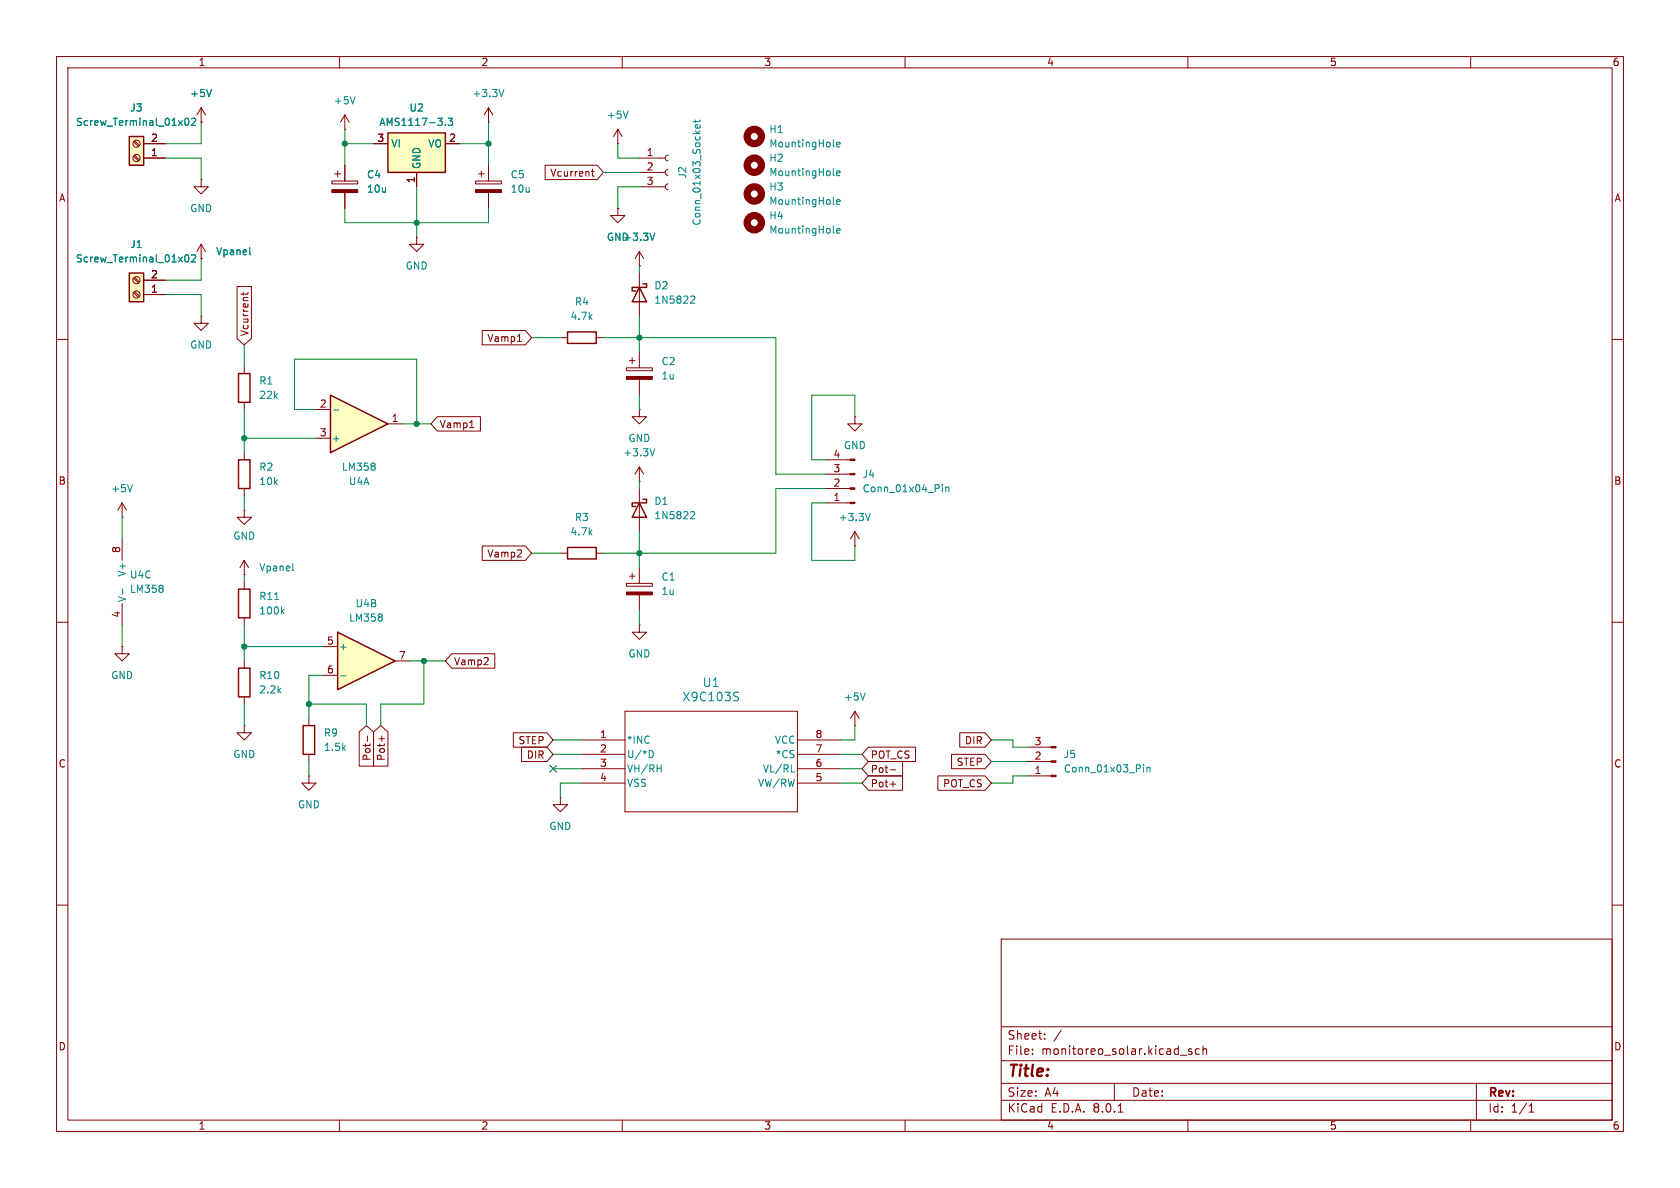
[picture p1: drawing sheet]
<svg xmlns="http://www.w3.org/2000/svg" width="297mm" height="210mm" viewBox="0 0 297 210" stroke-linecap="round" stroke-linejoin="round" font-family="sans-serif">
<path d="M0 0h297v210h-297z" fill="#fff" stroke="#fff" stroke-width=".18"/>
<g fill="none" stroke="#840000" stroke-width=".18">
<path d="M10 10h277v190h-277zM12 12h273v186h-273zM60 10v2M110 10v2M160 10v2M210 10v2M260 10v2M109.2 36.8v1.3h1.3l-1.3 1.3-1.3-1.3h1.3M109.2 36.8h.1M109.2 25.4h.1M109.2 22.9l-.7 1.2M109.2 22.9v2.5"/>
<path d="M109.2 22.9l.8 1.2M113 33h4.6M113 30.5h4.6M113 27.9h4.6M118.1 32.5l-.3 .2-.2 .3 .2 .4 .3 .1M118.1 30l-.3 .1-.2 .4 .2 .3 .3 .2M118.1 27.4l-.3 .2-.2 .3 .2 .4 .3 .1M10 60h2M99.1 59.7h1.2M105.4 59.7h1.3M113 47h.1M113 44.5l-.7 1.2"/>
<path d="M113 44.5v2.5M113 48.3v7.6M113 44.5l.8 1.2M285 60h2M151.1 73.7v1.2h1.3l-1.3 1.3-1.2-1.3h1.2M151.1 73.7h.1M43.2 99.1l-.8 1.2M43.2 99.1v2.5M43.2 99.1l.7 1.2M99.1 97.8h1.2M105.4 97.8h1.3M113 86.4v7.6"/>
<path d="M10 110h2M21.6 114.3v1.3h1.3l-1.3 1.2-1.3-1.2h1.3M21.6 114.3h.1M43.2 101.6h.1M43.2 102.9v1.2M43.2 109.2v1.3M43.2 116.8v1.3M110.7 103.1h4.6v.5h-4.6zM111.3 101.9h1M111.8 101.3v1.1M113 100.3v2.8M113 105.2v2.8"/>
<path d="M285 110h2M43.2 123.2v1.3M54.6 137.2v1.2h1.3l-1.3 1.3-1.3-1.3h1.3M54.6 137.2h.1M181.6 132.1h4.2M181.6 134.6h4.2M181.6 137.2h4.2M10 160h2M285 160h2M177 166h108v32h-108zM60 198v2M110 198v2"/>
<path d="M160 198v2M177 194.5h108M177 191.5h108M177 187.5h108M177 181.5h108M182.5 186.3v.1M182.5 185.5v.1M184.7 183.6v.1M184.7 182.8v.1M187.6 182.1l-1.3 2M197 191.5v3M197.7 196.6h.8"/>
<path d="M208.7 186.5h1.1M210 198v2M210.7 185.5l-.4-.1-.2 .2 .1 .2 .5 .2v.3h-.6M212 185.5l-.4-.1-.3 .3v.4l.2 .2h.5M212.7 185.5l.2-.1 .3 .1 .1 .9M212.7 184.9v1.5M260 198v2M261 191.5v6.5M270.3 196.6h.9M270.3 195.5l.4-.4v1.5"/>
</g>
<g fill="none" stroke="#008484" stroke-width=".18">
<path d="M111 19.6l-.4 1.3M122.9 21.2v.5M123.7 22.1l.1 .4-.2 .1h-.6v-.5l.2-.1 .1 .6M123.8 21.2l-.2 .3h-1.1M147.3 25.8l.2 .2M147.3 30.9l.2 .2M147.3 36l.2 .1M147.9 35.7l.6-.1v-.2l-.4-.1-.2 .2 .1 .6h.5M147.9 25.6l.6-.2v-.2l-.4-.1-.2 .2 .1 .6h.5M147.9 30.6l.6-.1v-.2l-.4-.1-.2 .2 .1 .6h.5M115.8 41.2l-.5 1.3M122.3 52.3l.4 .1 .1 .3-.8 .9h.8"/>
<path d="M147.3 41l.2 .2M147.9 40.8l.6-.1v-.3h-.4l-.2 .2 .1 .6h.5M51.8 99.6v1.1l.1 .2M122.3 90.4l.4 .1 .1 .3-.8 .9h.8M48.6 106h.7M49.9 108l.3 .5M50.2 107.7l-.4 .5M202.2 135.2v.1M202.2 135.6v.9M202.8 135.6v.9M202.8 135.7l.1-.1 .4 .1v.8"/>
</g>
<path d="M100.3 58.7h5.1v2h-5.1zM113 50.8l1.3 2.5h-2.5zM113.7 50.2h.6v.6h-2.5v.6h.6M100.3 96.8h5.1v2h-5.1zM113 88.9l1.3 2.5h-2.5zM113.7 88.3h.6v.6h-2.5v.6h.6M42.2 104.1h2v5.1h-2zM42.2 118.1h2v5.1h-2z" fill="none" stroke="#840000" stroke-width=".25"/>
<g fill="#840000" stroke="#840000" stroke-width=".18">
<path d="M185.8 132h.9v.2h-.9z"/>
<path d="M185.8 134.5h.9v.2h-.9z"/>
<path d="M185.8 137h.9v.3h-.9z"/>
<path d="M110.7 104.6h4.6v.6h-4.6z"/>
</g>
<g fill="none" stroke="#840000" stroke-width="1.3">
<circle cx="133.3" cy="39.4" r="1.27"/>
<circle cx="133.3" cy="29.2" r="1.27"/>
<circle cx="133.3" cy="34.3" r="1.27"/>
<circle cx="133.3" cy="24.1" r="1.27"/>
</g>
<path d="M22.9 24.1h2.5v5.1h-2.5z" fill="#ffffc2"/>
<path d="M22.9 24.1h2.5v5.1h-2.5zM42.2 81.3h2v5.1h-2zM53.6 128.3h2v5.1h-2z" fill="none" stroke="#840000" stroke-width=".25"/>
<g fill="none" stroke="#840000" stroke-width=".18">
<path d="M23.6 25.1l.9 .8M23.6 27.6l.9 .8M23.8 24.9l.9 .8M23.8 27.4l.9 .9M25.4 27.9h3.8M25.4 25.4h3.8M110.7 65h4.6v.5h-4.6zM111.3 63.8h1M111.8 63.2v1.1M113 72.4v1.3h1.3l-1.3 1.2-1.2-1.2h1.2M113 72.4h.1M113 62.2v2.8"/>
<path d="M113 67.1v2.8M43.2 80v1.3M43.2 86.4v1.2M113 85.1h.1M113 82.6l-.7 1.2M113 82.6v2.5M113 82.6l.8 1.2M43.2 128.3v1.2h1.2l-1.2 1.3-1.3-1.3h1.3M43.2 128.3h.1M54.6 127v1.3M54.6 133.4v1.2"/>
<circle cx="24.1" cy="25.4" r=".63"/>
<circle cx="24.1" cy="27.9" r=".63"/>
</g>
<path d="M32.8 21l.2-.1a.68 .68 0 0 1 .4 .6 .68 .68 0 0 1-.4 .7 .84 .84 0 0 1-.2-1.2zM33.9 21l.5-.1 .2 .4-.8 .9h.8M115.8 79.3l-.5 1.3" fill="none" stroke="#008484" stroke-width=".18"/>
<path d="M110.7 66.5h4.6v.6h-4.6z" fill="#840000" stroke="#840000" stroke-width=".18"/>
<path d="M58.4 69.9l10.2 5-10.2 5.1z" fill="#ffffc2"/>
<path d="M58.4 69.9l10.2 5-10.2 5.1z" fill="none" stroke="#840000" stroke-width=".25"/>
<g fill="none" stroke="#840000" stroke-width=".18">
<path d="M55.9 72.4h2.5M55.9 77.5h2.5M68.6 74.9h2.5M146 81.3h4.3M146 83.8h4.3M146 86.4h4.3M146 88.9h4.3M151.1 96.5h.1M151.1 94l-.7 1.3M151.1 94v2.5M151.1 94l.8 1.3M113 110.5v1.3h1.3l-1.3 1.2-1.2-1.2h1.2"/>
<path d="M113 110.5h.1"/>
</g>
<path d="M58.9 72.5h1M66.3 82v.3M66.3 82.5v.5M153.9 90.7l-.5 1.3M166.6 85.7v.1M166.6 86.1v.8M167.2 86.1v.8M167.2 86.2l.2-.1 .3 .1 .1 .7" fill="none" stroke="#008484" stroke-width=".18"/>
<g fill="#840000" stroke="#840000" stroke-width=".18">
<path d="M150.3 81.2h.8v.2h-.8z"/>
<path d="M150.3 83.7h.8v.2h-.8z"/>
<path d="M150.3 86.2h.8v.3h-.8z"/>
<path d="M150.3 88.8h.8v.2h-.8z"/>
</g>
<path d="M59.7 111.8l10.1 5-10.1 5.1z" fill="#ffffc2"/>
<path d="M59.7 111.8l10.1 5-10.1 5.1z" fill="none" stroke="#840000" stroke-width=".25"/>
<g fill="none" stroke="#840000" stroke-width=".18">
<path d="M35.6 19.1l-.8 1.2M35.6 19.1v2.5M35.6 19.1l.7 1.2M86.4 19.1v2.5M86.4 19.1l-.8 1.2M86.4 19.1l.7 1.2M35.6 21.6h.1M35.6 31.8v1.2h1.2l-1.2 1.3-1.3-1.3h1.3M35.6 31.8h.1M84.1 32h4.5v.5h-4.5zM84.6 30.7h1M85.1 30.2v1"/>
<path d="M86.4 21.6h.1M86.4 29.2v2.8M86.4 34v2.8M73.7 41.9v1.3h1.2l-1.2 1.3-1.3-1.3h1.3M73.7 41.9h.1M21.6 91.4h.1M21.6 88.9v2.5M21.6 95.3v3.8M21.6 88.9l-.8 1.3M21.6 88.9l.8 1.3M43.2 90.2v1.2h1.2l-1.2 1.3-1.3-1.3h1.3M43.2 90.2h.1"/>
<path d="M21.6 106.7v3.8M57.1 114.3h2.6M57.1 119.4h2.6M69.8 116.8h2.6"/>
</g>
<path d="M37.4 15.8l-.4 1.3M89.1 15.8l-.4 1.3M23.4 85.7l-.4 1.2M21.7 104.1v1M28.8 103.6v.3M28.8 104.1v.5M60.2 119.5h1M67.5 108.7v.3M67.5 109.2v.5" fill="none" stroke="#008484" stroke-width=".18"/>
<path d="M84.1 33.5h4.5v.5h-4.5z" fill="#840000" stroke="#840000" stroke-width=".18"/>
<path d="M22.9 48.3h2.5v5h-2.5z" fill="#ffffc2"/>
<path d="M22.9 48.3h2.5v5h-2.5z" fill="none" stroke="#840000" stroke-width=".25"/>
<g fill="none" stroke="#840000" stroke-width=".18">
<path d="M58.7 32h4.5v.5h-4.5zM59.2 30.7h1M59.7 30.2v1M61 22.9h.1M61 20.3l-.8 1.3M61 20.3v2.6M61 29.2v2.8M61 34v2.8M61 20.3l.7 1.3M23.6 49.2l.9 .8M23.6 51.7l.9 .9M23.8 49l.9 .9"/>
<path d="M23.8 51.6l.9 .8M25.4 52.1h3.8M25.4 49.5h3.8"/>
<circle cx="24.1" cy="52.1" r=".63"/>
<circle cx="24.1" cy="49.5" r=".63"/>
</g>
<path d="M62.8 17.1l-.4 1.3M32.8 45.1l.2-.1a.68 .68 0 0 1 .4 .7 .68 .68 0 0 1-.4 .6 .84 .84 0 0 1-.2-1.2zM33.9 45.2l.5-.2 .2 .4-.8 .9h.8" fill="none" stroke="#008484" stroke-width=".18"/>
<path d="M58.7 33.5h4.5v.5h-4.5z" fill="#840000" stroke="#840000" stroke-width=".18"/>
<path d="M68.6 23.5h10.1v7h-10.1z" fill="#ffffc2"/>
<path d="M68.6 23.5h10.1v7h-10.1zM42.2 66h2v5.1h-2z" fill="none" stroke="#840000" stroke-width=".25"/>
<g fill="none" stroke="#840000" stroke-width=".18">
<path d="M25.4 25.4h3.8M25.4 27.9h3.8M35.6 21.6h.1M61 29.2v2.8M61 34v2.8M66 25.4h2.6M73.7 30.5v2.5M78.7 25.4h2.6M96.4 29.2h9.2l1.1 1.3-1.1 1.3h-9.2zM104.5 30.3h.5M104.7 29.9v1.1l.3 .2M109.2 36.8h.1"/>
<path d="M25.4 52.1h3.8M25.4 49.5h3.8M35.6 55.9v1.3h1.2l-1.2 1.2-1.3-1.2h1.3M35.6 55.9h.1M35.6 45.7h.1M35.6 43.2l-.8 1.3M35.6 43.2v2.5M35.6 43.2l.7 1.3M41.9 50.7h2.6v9.1l-1.3 1.2-1.3-1.2zM43 51.7v.5M43.9 51.7l-.2 .3h-1.1M85.2 58.4h7.7l1.1 1.3-1.1 1.3h-7.7z"/>
<path d="M113 47h.1M43.2 64.8v1.2M43.2 71.1v1.3M77.3 73.7h7.6v2.5h-7.6l-1.1-1.3zM83.1 75.6h.7M91.5 60.4h.7M85.2 96.5h7.7l1.1 1.3-1.1 1.3h-7.7zM91.4 98.5h.8M92.1 97.3v.4M79.9 115.6h7.6v2.5h-7.6l-1.2-1.3zM85.5 117.5h.8M86.3 116.4v.4"/>
<path d="M63.5 129.4l1.3-1.1 1.2 1.1v6h-2.5zM65 130.1v1M66 129.4l1.3-1.1 1.3 1.1v6h-2.6zM67.5 130.1v1M90.7 129.5h6l1.1 1.3-1.1 1.3h-6zM92.2 132.1h4.5l1.1 1.3-1.1 1.2h-4.5zM102.9 130.8h7.6M102.9 133.4h7.6M102.9 135.9h7.6M102.9 138.4h7.6M110.5 125.7h30.5v17.8h-30.5zM141 130.8h7.6"/>
<path d="M141 133.4h7.6M141 135.9h7.6M141 138.4h7.6M151.1 128.3h.1M151.1 125.7l-.7 1.3M151.1 125.7v2.6M151.1 125.7l.8 1.3M153.5 132.1h8.4v2.5h-8.4l-1.1-1.2zM153.5 137.2h6.1v2.5h-6.1l-1.1-1.3zM153.5 134.6h6.1v2.6h-6.1l-1.1-1.3zM157.4 138.6h.9M157.4 136.1h.9"/>
<path d="M165.8 137.2h8.3l1.2 1.2-1.2 1.3h-8.3zM168.2 133.3h5.9l1.2 1.3-1.2 1.3h-5.9zM169.7 129.5h4.4l1.2 1.3-1.2 1.3h-4.4zM99.1 141v1.2h1.2l-1.2 1.3-1.3-1.3h1.3M99.1 141h.1"/>
</g>
<g fill="none" stroke="#008484" stroke-width=".18">
<path d="M37.4 15.8l-.4 1.3M32.8 21l.2-.1a.68 .68 0 0 1 .4 .6 .68 .68 0 0 1-.4 .7 .84 .84 0 0 1-.2-1.2zM33.9 21l.5-.1 .2 .4-.8 .9h.8M78.7 22v.2M79.2 20.9h.8l-.4 .5 .3 .1v.5l-.1 .2-.6-.2M32.8 45.1l.2-.1a.68 .68 0 0 1 .4 .7 .68 .68 0 0 1-.4 .6 .84 .84 0 0 1-.2-1.2zM33.9 45.2l.5-.2 .2 .4-.8 .9h.8M44.1 43.8v1l.2 .2M115.8 41.2l-.5 1.3M114.8 132.7a.64 .64 0 0 1 .7 .6 .64 .64 0 0 1-.7 .6M116.2 135.8h.7M116.9 135.2v1.3"/>
<path d="M130 123.1l.4 .1 .2 .4-.3 .3h-.4M130 122.4h.6M139.9 136.5h.6M152.9 122.5l-.4 1.3"/>
</g>
<g fill="none" stroke="#008400" stroke-width=".18">
<path d="M29.2 27.9h6.4v3.9M35.6 21.6v3.8h-6.4M61 22.9v6.3M61 36.8v2.6h25.4v-2.6M61 25.4h5M73.7 33v8.9M81.3 25.4h5.1M86.4 21.6v7.6M106.7 30.5h6.3M109.2 25.4v2.5h3.8M113 33h-3.8v3.8M29.2 52.1h6.4v3.8"/>
<path d="M35.6 45.7v3.8h-6.4M94 59.7h5.1M106.7 59.7h30.5v24.1h8.8M113 47v1.3M113 55.9v6.3M43.2 61v3.8M43.2 72.4v7.6M43.2 77.5h12.7M55.9 72.4h-3.8v-8.9h21.6v11.4M71.1 74.9h5.1M113 69.9v2.5M151.1 73.7v-3.8h-7.6v11.4h2.5"/>
<path d="M21.6 91.4v3.9M43.2 87.6v2.6M94 97.8h5.1M113 85.1v1.3M113 94v6.3M146 88.9h-2.5v10.2h7.6v-2.6M146 86.4h-8.8v11.4h-30.5M21.6 110.5v3.8M43.2 101.6v1.3M43.2 110.5v6.3M43.2 114.3h13.9M57.1 119.4h-2.5v7.6"/>
<path d="M72.4 116.8h6.3M74.9 116.8v7.7h-7.6v3.8M113 108v2.5M43.2 124.5v3.8M54.6 134.6v2.6M54.6 124.5h10.2v3.8M97.8 133.4h5.1M97.8 130.8h5.1M97.8 135.9h5.1M102.9 138.4h-3.8v2.6M148.6 133.4h3.8M148.6 135.9h3.8"/>
<path d="M148.6 138.4h3.8M151.1 128.3v2.5h-2.5M175.3 130.8h3.8v1.3h2.5M175.3 134.6h6.3M181.6 137.2h-2.5v1.2h-3.8"/>
</g>
<path d="M97.2 135.3l1.2 1.2M98.4 135.3l-1.2 1.2" fill="none" stroke="#000084" stroke-width=".18"/>
<g fill="#008400" stroke="#008400" stroke-width=".18">
<circle cx="113" cy="97.8" r=".46"/>
<circle cx="113" cy="59.7" r=".46"/>
<circle cx="43.2" cy="77.5" r=".46"/>
<circle cx="73.7" cy="74.9" r=".46"/>
<circle cx="43.2" cy="114.3" r=".46"/>
<circle cx="74.9" cy="116.8" r=".46"/>
<circle cx="54.6" cy="124.5" r=".46"/>
<circle cx="61" cy="25.4" r=".46"/>
<circle cx="86.4" cy="25.4" r=".46"/>
<circle cx="73.7" cy="39.4" r=".46"/>
</g>
<text font-size="2.8" fill="#840000" x="178" y="190.9">Title:</text>
<g font-size="2.1" fill="#008484">
<text x="120.5" y="124.2">X9C103S</text>
<text x="124.1" y="121.6">U1</text>
</g>
<g font-size="2.1" fill="#840000">
<text x="178" y="184">Sheet:</text>
<text x="178" y="186.7">File:</text>
<text x="184.1" y="186.7">monitoreo_solar.kicad_sch</text>
<text x="178" y="196.9">KiCad</text>
<text x="178" y="194.1">Size:</text>
<text x="184.7" y="194.1">A4</text>
<text x="185.7" y="196.9">E.D.A.</text>
<text x="193.3" y="196.9">8.0.1</text>
<text x="200" y="194.1">Date:</text>
<text x="263" y="194.3">Rev:</text>
<text x="263" y="196.9">Id:</text>
<text x="267.1" y="196.9">1/1</text>
</g>
<g font-size="1.8" fill="#840000">
<text x="35" y="11.9">1</text>
<text x="85" y="11.9">2</text>
<text x="135" y="11.9">3</text>
<text x="185" y="11.9">4</text>
<text x="235" y="11.9">5</text>
<text x="285" y="11.9">6</text>
<text x="26.6" y="27.7">1</text>
<text x="26.6" y="25.1">2</text>
<text x="66.6" y="25.1">3</text>
<text x="79.3" y="25.1">2</text>
<text x="114.2" y="27.7">1</text>
<text x="10.3" y="35.9">A</text>
<text x="73.4" y="32.5" transform="rotate(-90 73.4 32.5)">1</text>
<text x="97.2" y="31.4">Vcurrent</text>
<text x="114.2" y="30.2">2</text>
<text x="114.2" y="32.8">3</text>
<text x="285.3" y="35.9">A</text>
<text x="26.6" y="51.8">1</text>
<text x="26.6" y="49.3">2</text>
<text x="44.1" y="59.5" transform="rotate(-90 44.1 59.5)">Vcurrent</text>
<text x="86.1" y="60.6">Vamp1</text>
<text x="56.4" y="72.1">2</text>
<text x="56.4" y="77.2">3</text>
<text x="69.1" y="74.7">1</text>
<text x="77.6" y="75.9">Vamp1</text>
<text x="147.2" y="83.6">3</text>
<text x="147.2" y="81">4</text>
<text x="10.3" y="85.9">B</text>
<text x="147.2" y="88.6">1</text>
<text x="147.2" y="86.1">2</text>
<text x="285.3" y="85.9">B</text>
<text x="21.3" y="97.9" transform="rotate(-90 21.3 97.9)">8</text>
<text x="86.1" y="98.7">Vamp2</text>
<text x="21.3" y="109.3" transform="rotate(-90 21.3 109.3)">4</text>
<text x="57.7" y="114">5</text>
<text x="57.7" y="119.1">6</text>
<text x="70.4" y="116.6">7</text>
<text x="80.2" y="117.8">Vamp2</text>
<text x="91.6" y="131.8">STEP</text>
<text x="106" y="130.6">1</text>
<text x="144.1" y="130.6">8</text>
<text x="170.5" y="131.8">DIR</text>
<text x="182.8" y="131.8">3</text>
<text x="10.3" y="135.9">C</text>
<text x="65.7" y="134.6" transform="rotate(-90 65.7 134.6)">Pot-</text>
<text x="68.3" y="134.6" transform="rotate(-90 68.3 134.6)">Pot+</text>
<text x="93" y="134.3">DIR</text>
<text x="106" y="133.1">2</text>
<text x="106" y="135.6">3</text>
<text x="144.1" y="135.6">6</text>
<text x="144.1" y="133.1">7</text>
<text x="153.8" y="134.3">POT_CS</text>
<text x="153.8" y="136.8">Pot-</text>
<text x="169" y="135.6">STEP</text>
<text x="182.8" y="136.9">1</text>
<text x="182.8" y="134.4">2</text>
<text x="285.3" y="135.9">C</text>
<text x="106" y="138.2">4</text>
<text x="144.1" y="138.2">5</text>
<text x="153.8" y="139.4">Pot+</text>
<text x="166.6" y="139.4">POT_CS</text>
<text x="10.3" y="185.9">D</text>
<text x="285.3" y="185.9">D</text>
<text x="35" y="199.9">1</text>
<text x="85" y="199.9">2</text>
<text x="135" y="199.9">3</text>
<text x="185" y="199.9">4</text>
<text x="235" y="199.9">5</text>
<text x="285" y="199.9">6</text>
</g>
<g font-size="1.8" fill="#008484">
<text x="33.5" y="17.4">+5V</text>
<text x="83.4" y="17.4">+3.3V</text>
<text x="13.3" y="22.5">Screw_Terminal_01x02</text>
<text x="22.9" y="19.9">J3</text>
<text x="58.9" y="18.6">+5V</text>
<text x="67" y="22.5">AMS1117-3.3</text>
<text x="72.3" y="19.9">U2</text>
<text x="107.2" y="21.2">+5V</text>
<text x="135.9" y="23.7">H1</text>
<text x="69.1" y="26.3">VI</text>
<text x="74.5" y="30" transform="rotate(-90 74.5 30)">GND</text>
<text x="75.6" y="26.3">VO</text>
<text x="135.9" y="26.3">MountingHole</text>
<text x="135.9" y="28.8">H2</text>
<text x="64.8" y="31.7">C4</text>
<text x="64.8" y="34.3">10u</text>
<text x="90.2" y="31.7">C5</text>
<text x="90.2" y="34.3">10u</text>
<text x="121.5" y="31.7" transform="rotate(-90 121.5 31.7)">J2</text>
<text x="135.9" y="31.3">MountingHole</text>
<text x="135.9" y="33.9">H3</text>
<text x="33.5" y="37.7">GND</text>
<text x="124.1" y="40" transform="rotate(-90 124.1 40)">Conn_01x03_Socket</text>
<text x="135.9" y="39">H4</text>
<text x="135.9" y="41.5">MountingHole</text>
<text x="135.9" y="36.4">MountingHole</text>
<text x="13.3" y="46.6">Screw_Terminal_01x02</text>
<text x="22.9" y="44">J1</text>
<text x="38.1" y="45.3">Vpanel</text>
<text x="71.6" y="47.9">GND</text>
<text x="107.2" y="42.8">GND</text>
<text x="110.1" y="42.8">+3.3V</text>
<text x="115.6" y="51.3">D2</text>
<text x="115.6" y="53.9">1N5822</text>
<text x="100.7" y="56.7">4.7k</text>
<text x="101.5" y="54.2">R4</text>
<text x="33.5" y="61.8">GND</text>
<text x="116.8" y="64.7">C2</text>
<text x="45.7" y="68.2">R1</text>
<text x="45.7" y="70.7">22k</text>
<text x="116.8" y="67.3">1u</text>
<text x="45.7" y="83.4">R2</text>
<text x="58.5" y="78.3">+</text>
<text x="60.3" y="83.4">LM358</text>
<text x="110.1" y="80.9">+3.3V</text>
<text x="111" y="78.3">GND</text>
<text x="149.1" y="79.6">GND</text>
<text x="19.6" y="87.2">+5V</text>
<text x="45.7" y="86">10k</text>
<text x="61.6" y="86">U4A</text>
<text x="115.6" y="89.4">D1</text>
<text x="152.4" y="84.7">J4</text>
<text x="152.4" y="87.2">Conn_01x04_Pin</text>
<text x="41.1" y="95.6">GND</text>
<text x="100.7" y="94.8">4.7k</text>
<text x="101.5" y="92.3">R3</text>
<text x="115.6" y="92">1N5822</text>
<text x="148.2" y="92.3">+3.3V</text>
<text x="45.7" y="101.2">Vpanel</text>
<text x="22.5" y="106.6" transform="rotate(-90 22.5 106.6)">V-</text>
<text x="22.5" y="102.1" transform="rotate(-90 22.5 102.1)">V+</text>
<text x="22.9" y="102.5">U4C</text>
<text x="22.9" y="105">LM358</text>
<text x="45.7" y="106.3">R11</text>
<text x="62.8" y="107.5">U4B</text>
<text x="116.8" y="102.8">C1</text>
<text x="116.8" y="105.4">1u</text>
<text x="45.7" y="108.8">100k</text>
<text x="61.6" y="110.1">LM358</text>
<text x="59.8" y="115.2">+</text>
<text x="111" y="116.4">GND</text>
<text x="19.6" y="120.2">GND</text>
<text x="45.7" y="122.8">2.2k</text>
<text x="45.7" y="120.2">R10</text>
<text x="149.1" y="124.1">+5V</text>
<text x="57.2" y="130.4">R9</text>
<text x="110.7" y="131.7">*INC</text>
<text x="136.9" y="131.7">VCC</text>
<text x="41.1" y="134.2">GND</text>
<text x="57.2" y="132.9">1.5k</text>
<text x="110.7" y="134.2">U/*D</text>
<text x="110.7" y="136.8">VH/RH</text>
<text x="134.8" y="136.8">VL/RL</text>
<text x="137.1" y="134.2">*CS</text>
<text x="188" y="134.2">J5</text>
<text x="188" y="136.8">Conn_01x03_Pin</text>
<text x="52.6" y="143.1">GND</text>
<text x="110.7" y="139.3">VSS</text>
<text x="133.9" y="139.3">VW/RW</text>
<text x="97" y="146.9">GND</text>
</g>
</svg>
